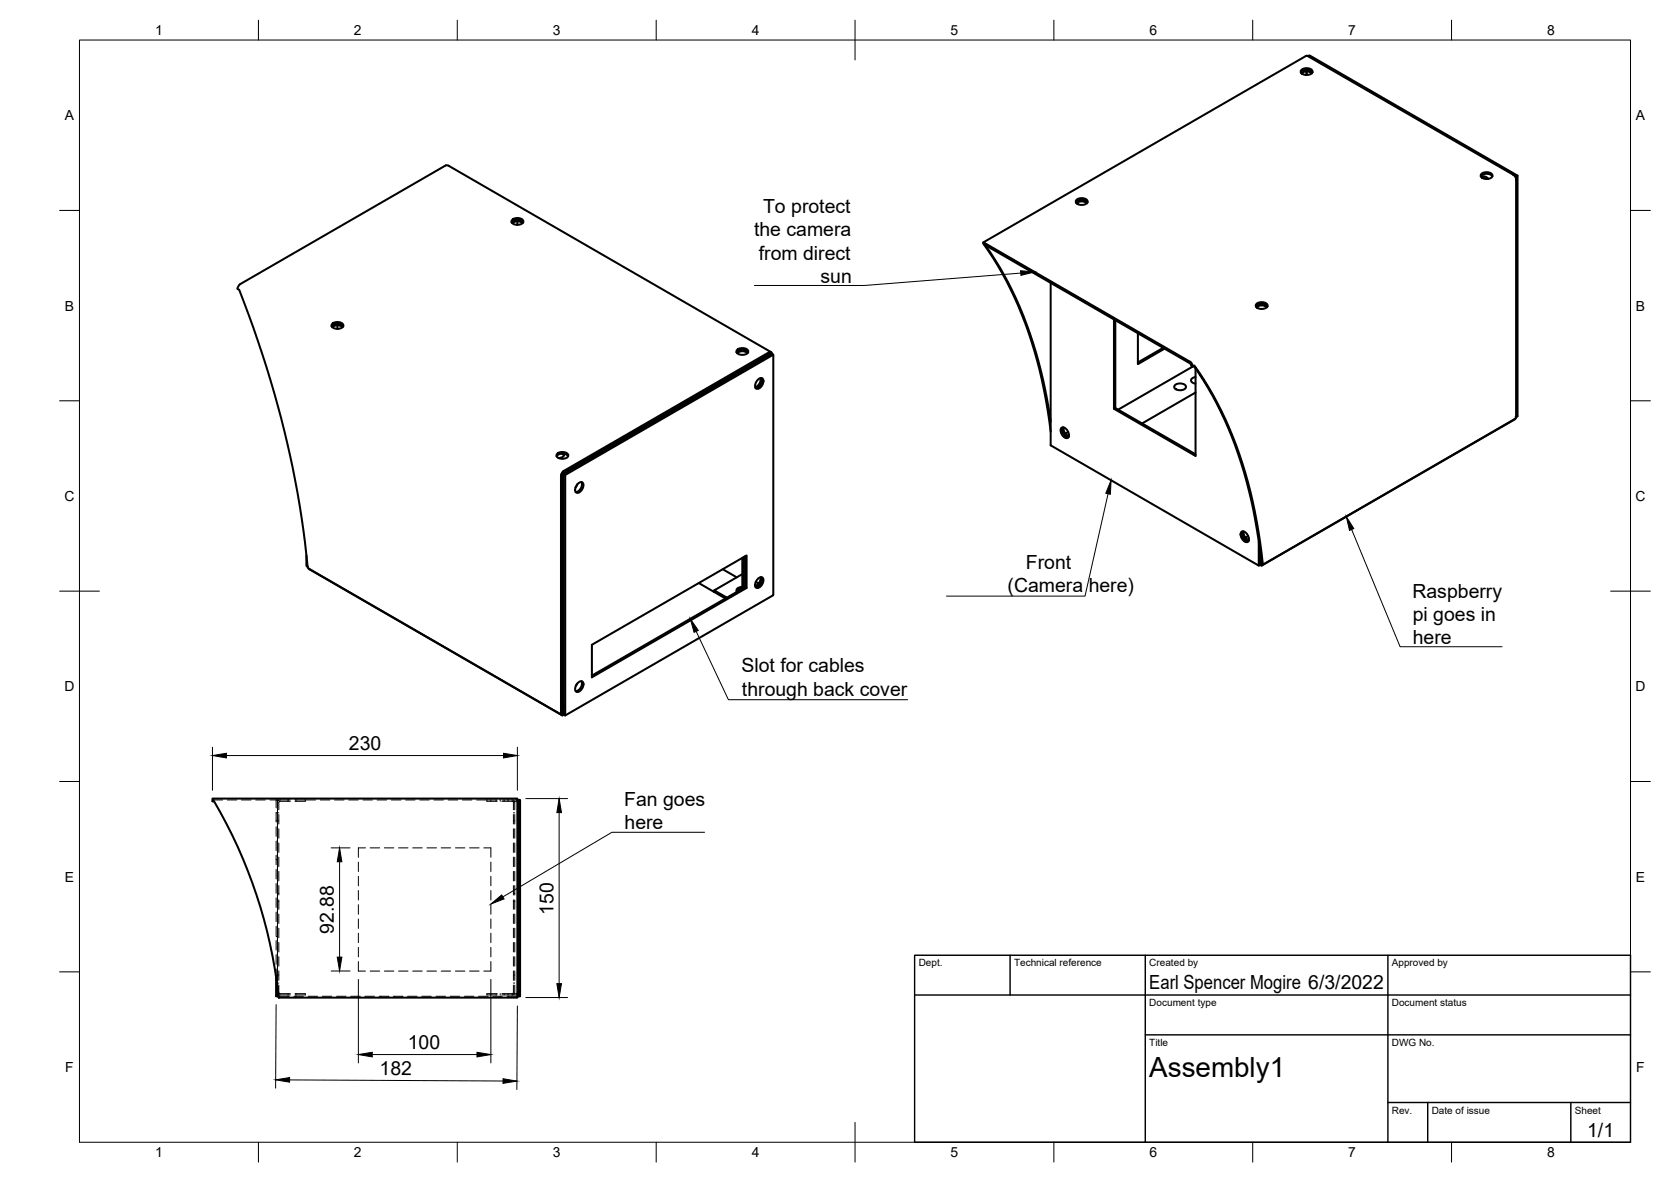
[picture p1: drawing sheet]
<svg xmlns="http://www.w3.org/2000/svg" width="420mm" height="297mm" viewBox="0 0 420 297" stroke-linecap="round" stroke-linejoin="round" font-family="sans-serif">
<!-- layer: Visible -->
<g fill="none" stroke="#000" stroke-width=".51">
<path d="M327.1 18.2a1.93 1.93 0 0 1 2.9 0M327.2 17.6a1.95 1.95 0 0 1 2.8 .3 1.29 1.29 0 0 1-1.7 .9 .9 .9 0 0 1-1-.2 .9 .9 0 0 1-.1-1zM327.2 18.4a2.14 2.14 0 0 1 2.7 0M328.4 14.1l-81.1 46.8M328.4 14l.5 .1M328.5 18v.9M128.7 55.9a1.93 1.93 0 0 1 2.9 0M128.8 55.3a1.95 1.95 0 0 1 2.8 .2 1.29 1.29 0 0 1-1.7 1 .9 .9 0 0 1-1-.3 .9 .9 0 0 1-.1-.9zM128.8 56.1a2.14 2.14 0 0 1 2.6 0M130.1 55.6v.9M270.5 50.9a1.93 1.93 0 0 1 2.9 0M270.6 50.3a1.95 1.95 0 0 1 2.9 .2 1.29 1.29 0 0 1-1.7 1 .9 .9 0 0 1-1-.3 .9 .9 0 0 1-.2-.9z"/>
<path d="M270.7 51.1a2.14 2.14 0 0 1 2.6 0M372.5 43.7a1.95 1.95 0 0 1 2.8 .3 1.29 1.29 0 0 1-1.7 1 .9 .9 0 0 1-1-.3 .9 .9 0 0 1-.1-1zM372.7 44.7l1.2 .3M372.7 44.7v.1M375.2 44.3a1.93 1.93 0 0 0-2.9 0l1.2 .1 .7 .6M380.5 43.9l-51.6-29.8 .3-.2 52.4 30.2M380.5 43.9l.7 .4 .4-.2v60.5l-.4 .2v-60.5M380.5 43.9l.5 .6 .2 .7M60.4 71.4l51.7-29.8 .3-.1 81.5 47M60.4 71.4l-.6 .9-.1 .3 .5 .2a257.3 257.3 0 0 1 17.1 69.6M247.3 61.2a.2 .2 0 0 1 0-.3 .2 .2 0 0 1 .3 .2v.4l-.1-.2M247.5 61.4l-.2-.2a97.5 97.5 0 0 1 16.1 42l.8 5.3"/>
<path d="M247.6 61.5l51.6 29.8 .4 .6 .3 .2 .4-.2a97.4 97.4 0 0 1 16.1 41.7l1.1 8-.3-.2a113.2 113.2 0 0 0-12.4-42.1l-4.6-7.3M247.6 61.1l51.6 29.8 .5 .5 .2 .7M247.7 61.6a97.4 97.4 0 0 1 16.1 41.8l.4 2.6M264.2 71.1v40.8l52.3 30.2 .4-.2M315.8 77a1.93 1.93 0 0 1 2.9 0M315.9 76.4a1.95 1.95 0 0 1 2.8 .3 1.29 1.29 0 0 1-1.7 .9 .9 .9 0 0 1-1-.2 .9 .9 0 0 1-.1-1zM315.9 77.2a2.14 2.14 0 0 1 2.7 0M83.4 82a1.93 1.93 0 0 1 2.9 0M83.5 81.4a1.95 1.95 0 0 1 2.8 .3 1.29 1.29 0 0 1-1.7 .9 .9 .9 0 0 1-.9-.2 .9 .9 0 0 1-.2-1zM83.5 82.2a2.14 2.14 0 0 1 2.7 0M84.8 81.8v.9M181 96.1l.3 .2"/>
<path d="M185.2 88.5a1.93 1.93 0 0 1 2.9 0M185.3 87.9a1.95 1.95 0 0 1 2.8 .3 1.29 1.29 0 0 1-1.7 1 .9 .9 0 0 1-.9-.3 .9 .9 0 0 1-.2-1zM185.3 88.7a2.14 2.14 0 0 1 2.7 0M186.3 93l.3 .3M186.6 92.8l.2 .3M190.6 95.4a.77 .77 0 0 1 1.3 0 1.95 1.95 0 0 1-1.6 2.3 1.29 1.29 0 0 1 0-2zM191.2 95a2.14 2.14 0 0 1-1.3 2.3M191.5 95a1.93 1.93 0 0 1-1.5 2.5M193.4 88.9l-51.6 29.8-.4 .6M193.6 88.9h-.2M193.7 88.8l.2 .3M194.1 88.9l-.2-.4h-.5l-51.6 29.8"/>
<path d="M194.4 89.1l-52.3 30.3M280.1 80.3v22.4l.3-.2 20.2 11.7M280.4 80.5v22M286.1 83.7v7.8l6.7-3.9M292.5 87.4l-6.4 3.7M295.4 96.8a1.95 1.95 0 0 1 2.8 .3 1.29 1.29 0 0 1-1.7 1 .9 .9 0 0 1-1-.3 .9 .9 0 0 1-.1-1zM299.9 92.1l-18.7 10.8M300.6 94.8a.95 .95 0 0 0-1 1.1l1 .5M300.6 98.6l-13.4 7.8M300.6 92.6v22l-20.5-11.9M140 114.7a1.93 1.93 0 0 1 2.9 0M140.1 114.1a1.95 1.95 0 0 1 2.8 .2 1.29 1.29 0 0 1-1.7 1 .9 .9 0 0 1-1-.3 .9 .9 0 0 1-.1-.9z"/>
<path d="M141.3 114l.5 .5M141.4 119.4v59.6M141.8 119.2v60.4M141.8 118.3l-.5 .6-.2 .7v59.6l.2 .4h.5M141.8 114a1.06 1.06 0 0 1-1.4 1.1M147.8 115.3v.4M151.3 113.2v.5M151.7 113v.4M266.9 107.5a1.29 1.29 0 0 1 1.7 1 .9 .9 0 0 1 .2 1 .9 .9 0 0 1-.7 .6 1.95 1.95 0 0 1-1.2-2.6zM267 107.9a1.91 1.91 0 0 0 1.7 1.9M267.2 107.4a1.93 1.93 0 0 0 1.4 2.5M267.4 107.4a2.16 2.16 0 0 0 1.4 2.2"/>
<path d="M268.6 108.6l-.7 .4M380.9 105.3l-63.7 36.7M381.2 104.8l-.2 .4-63.7 36.8M77 139.6v2.6l.3 .2M145.2 121.7l-.5 .8M145.3 121.5a.77 .77 0 0 1 1.4 0 1.95 1.95 0 0 1-1.7 2.4 1.29 1.29 0 0 1 0-2zM146.2 121.1a1.93 1.93 0 0 1-1.5 2.6M187 140v7.8M187.4 139.8v7.7l.3 .3-38.9 22.4v-8.2l38.9-22.4v8.2M312.1 133.7a1.29 1.29 0 0 1 1.7 1 .9 .9 0 0 1 .3 .9 .9 .9 0 0 1-.8 .6 1.95 1.95 0 0 1-1.2-2.5zM312.3 134a1.91 1.91 0 0 0 1.7 1.9M312.4 133.5a1.93 1.93 0 0 0 1.5 2.5"/>
<path d="M312.7 133.5a2.16 2.16 0 0 0 1.3 2.2M313.8 134.7l-.7 .4M316.5 136.2v5.9M316.9 138.9v3M77.3 142.4l.2 .4 63.8 36.8M77.8 143l63.6 36.8v-.4l.4-.2h-.3l-.1-.2M175.7 146.5l3.9 2.3M179.6 148.8l2.8 1.6M179.6 148.4v.4M181.7 143.1l3.6 2M185.6 148.5v.1M186.6 140.2l.1 7.7a1.57 1.57 0 0 0-1.5 .7"/>
<path d="M186.6 144.3l-7 4.1 3.2 1.8M186.7 147.5l-1.3 .4-.2 .4 .1 .4M187.4 147.5l-38.6 22.3M190 146.2l.8 .4M190.6 145.4a.77 .77 0 0 1 1.3 0 1.95 1.95 0 0 1-1.6 2.3 1.29 1.29 0 0 1 0-1.9zM191.2 145.1a2.16 2.16 0 0 1-1.3 2.1M191.5 145.1a1.93 1.93 0 0 1-1.5 2.5M191.6 145.5a1.91 1.91 0 0 1-1.7 1.9M316.9 140.7l.2 .5M316.9 141l.2 .2M316.9 142l.3 .1M317.1 141.4v.2l-.2-.1"/>
<path d="M317.5 141.6a.37 .37 0 0 1-.2 .4 .37 .37 0 0 1-.4-.1M141.8 179.6l.3 .2 52.3-30.2v-60.5l-.3-.2-52.3 30.3 .3 .2v60.4M141.8 179.6l-.4 .2M141.8 177.5l-.4 .2M145.1 171.8l-.3 .6M145.3 171.6a.77 .77 0 0 1 1.4 0 1.95 1.95 0 0 1-1.7 2.3 1.29 1.29 0 0 1 0-2zM146.2 171.2a1.93 1.93 0 0 1-1.5 2.5M53.4 200.7h76.7v50h-60v-.1a122.7 122.7 0 0 0-16.3-49.2h-.4zM130.1 201.1l.4 .6M130.4 201h.4v49.4h-.4zM69.4 245.5v4.9h.4v-2.5M69.8 249.4l.2 .5"/>
<path d="M70.1 250.6v.1M130.5 249.4l-.4 .5"/>
</g>
<g fill="#000" stroke="#000" stroke-width=".25">
<circle cx="194.1" cy="89" r=".24"/>
<circle cx="381.2" cy="104.8" r=".24"/>
</g>
<!-- layer: Hidden -->
<g fill="none" stroke="#000" stroke-width=".25">
<path d="M53.4 200.7l.4 .7-.4-.4h2.6M57.2 201h2.3M60.7 201h2.4M64.3 201h2.4M67.9 201h5.1M69.4 206.3h.7M69.4 204.3h.7M69.4 216h.4M69.4 201v2M69.4 204.2v2.4M69.4 207.8v2.4M69.4 211.4v2.3"/>
<path d="M69.4 214.9v2.4M69.4 218.5v2.4M69.8 201v46.9M70.1 204.7v2.4M70.1 208.3v2.3M70.1 211.8v2.4M70.1 215.4v2.4M70.1 219v2.4M70.4 201l-.4 .2-.2 .5M72.4 200.7v.7M73 201.4h-2.8l-.1 2.1M74.2 201h5.2"/>
<path d="M74.4 200.7v.7M76.8 201v.4h-2.6M80.5 201h2.4M84.1 201h2.4M87.7 201h2.4M90.1 216.6v2.4M91.3 201h2.3M91.9 213.1h-1.8v2.3M93.1 213.1h2.4M94.8 201h2.4M96.6 213.1h2.4M98.4 201h2.4"/>
<path d="M100.2 213.1h2.4M102 201h2.4M103.8 213.1h2.4M105.6 201h2.3M107.4 213.1h2.3M109.1 201h2.4M110.9 213.1h2.4M112.7 201h2.4M114.5 213.1h2.4M116.3 201h2.3M118.1 213.1h2.4M119.8 201h5.2"/>
<path d="M121.6 213.1h1.8v2.3M122.4 201v.4h2.6M123.4 201v.4M123.4 216.6v2.4M124.8 201v.4M125.8 200.7v.7M126.2 201h2.7l.3 .2 .2 .5v1.8M126.2 201.4h2.8l.1 2.1M126.8 201v.4M127.8 200.7v.7M128.8 201.4h1l.3 .3M128.8 201h1.3"/>
<path d="M129.1 204.7v2.4M129.1 208.3v2.3M129.1 211.8v2.4M129.1 215.4v2.4M129.1 219v2.4M129.1 206.3h.3M129.1 204.3h.3M129.4 204.7v2.4M129.4 208.3v2.3M129.4 211.8v2.4M129.4 215.4v2.4M129.4 219v2.4"/>
<path d="M129.8 201l.3 .1M130.1 206.3h.7M130.1 204.3h.7M69.4 235.4h.4M69.4 222.1v2.4M69.4 225.6v2.4M69.4 229.2v2.4M69.4 232.8v2.4M69.4 236.4v2.3M69.4 239.9v2.4M69.8 226.5h.3M69.8 224.5h.3"/>
<path d="M70.1 222.6v2.3M70.1 226.1v2.4M70.1 229.7v2.4M70.1 233.3v2.4M70.1 236.8v2.4M90.1 220.2v2.4M90.1 223.8v2.4M90.1 227.4v2.4M90.1 230.9v2.4M90.1 234.5v2.4M90.1 238.1v2.4M123.4 220.2v2.4"/>
<path d="M123.4 223.8v2.4M123.4 227.4v2.4M123.4 230.9v2.4M123.4 234.5v2.4M123.4 238.1v2.4M129.1 222.6v2.3M129.1 226.1v2.4M129.1 229.7v2.4M129.1 233.3v2.4M129.1 236.8v2.4M129.1 226.5h.3M129.1 224.5h.3"/>
<path d="M129.4 222.6v2.3M129.4 226.1v2.4M129.4 229.7v2.4M129.4 233.3v2.4M129.4 236.8v2.4M130.1 226.5h.3M130.1 224.5h.3M130.4 239h.4M69.4 243.5v2M69.4 247.1h.4M69.4 245.1h.4M69.8 247h.3"/>
<path d="M69.8 245h.3M70 249.9l.3 .1h2.7M70 250l.1 .4M70.1 247.6v1.9l.2 .2h2.7M70.1 250.4h2.6M70.1 240.4v2.4M70.1 244v2.4M70.1 250.4v.2M72.4 249.7v.3M72.4 250.4v.3M73.9 250.4h2.4M74.2 249.7h2.6v.3h-2.6"/>
<path d="M74.4 249.7v.3M74.4 250.4v.3M77.5 250.4h2.4M81 250.4h2.4M84.6 250.4h2.4M88.2 250.4h2.4M90.1 241.6v2.4h1.8M91.8 250.4h2.3M93.1 244h2.4M95.3 250.4h2.4M95.8 250.4v.3M96.6 244h2.4"/>
<path d="M97.8 250.4v.3M98.9 250.4h2.4M99.1 250.4v.3M100.2 244h2.4M101.1 250.4v.3M102.5 250.4h2.4M103.8 244h2.4M106 250.4h2.4M107.4 244h2.3M109.6 250.4h2.4M110.9 244h2.4M113.2 250.4h2.4"/>
<path d="M114.5 244h2.4M116.8 250.4h2.3M118.1 244h2.4M120.3 250.4h2.4M123.4 241.6v2.4h-1.8M123.4 249.7v.3M123.9 250.4h2.4M124.8 249.7v.3M125 249.7h-2.6v.3h2.6M125.8 249.7v.3M125.8 250.4v.3M126.2 250h2.6"/>
<path d="M126.2 249.7h2.6M126.8 249.7v.3M127.5 250.4h2.6M127.8 249.7v.3M127.8 250.4v.3M129.1 247.6v1.8l-.3 .3M129.1 240.4v2.4M129.1 244v2.4M129.1 247h.3M129.1 245h.3M129.4 247.6v2l-.6 .4M129.4 240.4v2.4"/>
<path d="M129.4 244v2.4M130.1 249.9l-1.3 .1M130.1 249.4l-.2 .3h-1.1M130.1 247h.3M130.1 245h.3M130.4 247.1h.4M130.4 245.1h.4M130.4 245.7h.4"/>
</g>
<!-- layer: Border -->
<g fill="none" stroke="#000" stroke-width=".25">
<path d="M20 10.1h390v276.9h-390zM65 5.1v5M115 5.1v5M165 5.1v5M215 5.1v10M265 5.1v5M315 5.1v5M365 5.1v5M15 52.9h5M410 52.9h5M15 100.7h5M410 100.7h5"/>
<path d="M15 148.6h10M405 148.6h10M15 196.4h5M410 196.4h5M15 244.2h5M410 244.2h5M65 287v5M115 287v5M165 287v5M215 282.1v9.9M265 287v5M315 287v5"/>
<path d="M365 287v5"/>
</g>
<!-- layer: TitleBlock -->
<path d="M230 240.1h180v46.9h-180zM230 250h180M254 240.1v9.9M288 240.1v46.9M349 240.1v46.9M288 260.1h122M349 277.1h61M359 277.1v9.9M395 277.1v9.9" fill="none" stroke="#000" stroke-width=".36"/>
<!-- layer: Annotations -->
<path d="M256.6 68l3.5 .4-3.4 .8zM279.4 120.7l-.2 3.5-1.2-.2zM338.5 129.8l1.9 3-1.1 .5zM173.6 155.5l2 2.9-1.1 .5zM123.4 227.2l2.8-2.3 .5 1z" fill="#000" stroke="#000" stroke-width=".25"/>
<path d="M256.7 68.6l-39.3 3.1h-27.7M278.6 124.1l-5.8 25.7h-34.8M339.9 133.1l12.1 29.4h25.7M175 158.7l8.2 17.1h45M177.2 209.2h-23.3l-27.5 16.2" fill="none" stroke="#000" stroke-width=".25"/>
<!-- layer: Dimensions -->
<g fill="none" stroke="#000" stroke-width=".25">
<path d="M53.4 187.8v10.8M56.9 189.9h69.7M130.1 187.8v10.8M83.3 213.1h4.7M85.4 216.6v23.9M132.2 200.7h10.5M140.6 204.2v43M69.4 252.5l-.1 21M83.3 244h4.7M90.1 246.1v21M123.4 246.1v21M130.1 252.8l-.1 21"/>
<path d="M132.2 250.7h10.5M72.8 271.4l53.7 .3M93.6 265h26.3"/>
</g>
<path d="M53.4 189.9l3.5-.6v1.2zM126.6 189.3l3.5 .6-3.5 .6zM85.4 213.1l.6 3.5h-1.2zM140.6 200.7l.6 3.5h-1.2zM84.8 240.5h1.2l-.6 3.5zM140 247.2h1.2l-.6 3.5zM69.3 271.4l3.5-.6v1.2zM90.1 265l3.5-.6v1.2zM119.9 264.4l3.5 .6-3.5 .6zM126.5 271.1l3.5 .6-3.5 .6z" fill="#000" stroke="#000" stroke-width=".25"/>
<text font-size="7" x="289" y="270.6">Assembly1</text>
<g font-size="4.9">
<text x="191.9" y="53.5">To protect</text>
<text x="189.6" y="59.3">the camera</text>
<text x="190.8" y="65.2">from direct</text>
<text x="206.3" y="71">sun</text>
<text x="257.9" y="142.9">Front</text>
<text x="253.4" y="148.8">(Camera here)</text>
<text x="355.2" y="150.2">Raspberry</text>
<text x="355.2" y="156">pi goes in</text>
<text x="355.2" y="161.8">here</text>
<text x="186.4" y="169">Slot for cables</text>
<text x="186.6" y="174.8">through back cover</text>
<text x="87.7" y="188.4">230</text>
<text x="157" y="202.6">Fan goes</text>
<text x="157" y="208.4">here</text>
<text x="139.1" y="229.9" transform="rotate(-90 139.1 229.9)">150</text>
<text x="83.9" y="234.7" transform="rotate(-90 83.9 234.7)">92.88</text>
<text x="289" y="248.5">Earl Spencer Mogire 6/3/2022</text>
<text x="102.5" y="263.6">100</text>
<text x="95.4" y="270">182</text>
<text x="399.1" y="285.7">1/1</text>
</g>
<g font-size="3.5">
<text x="39" y="8.8">1</text>
<text x="89" y="8.8">2</text>
<text x="139" y="8.8">3</text>
<text x="189" y="8.8">4</text>
<text x="239" y="8.8">5</text>
<text x="289" y="8.8">6</text>
<text x="339" y="8.8">7</text>
<text x="389" y="8.8">8</text>
<text x="16.3" y="30.2">A</text>
<text x="411.3" y="30.2">A</text>
<text x="16.3" y="78">B</text>
<text x="411.3" y="78">B</text>
<text x="16.2" y="125.9">C</text>
<text x="411.2" y="125.9">C</text>
<text x="16.2" y="173.7">D</text>
<text x="411.2" y="173.7">D</text>
<text x="16.3" y="221.6">E</text>
<text x="411.3" y="221.6">E</text>
<text x="16.4" y="269.4">F</text>
<text x="411.4" y="269.4">F</text>
<text x="39" y="290.8">1</text>
<text x="89" y="290.8">2</text>
<text x="139" y="290.8">3</text>
<text x="189" y="290.8">4</text>
<text x="239" y="290.8">5</text>
<text x="289" y="290.8">6</text>
<text x="339" y="290.8">7</text>
<text x="389" y="290.8">8</text>
</g>
<g font-size="2.5">
<text x="231" y="242.9">Dept.</text>
<text x="255" y="242.9">Technical reference</text>
<text x="289" y="242.9">Created by</text>
<text x="350" y="242.9">Approved by</text>
<text x="289" y="252.8">Document type</text>
<text x="350" y="252.8">Document status</text>
<text x="289" y="262.9">Title</text>
<text x="350" y="262.9">DWG No.</text>
<text x="350" y="279.9">Rev.</text>
<text x="360" y="279.9">Date of issue</text>
<text x="396" y="279.9">Sheet</text>
</g>
</svg>
